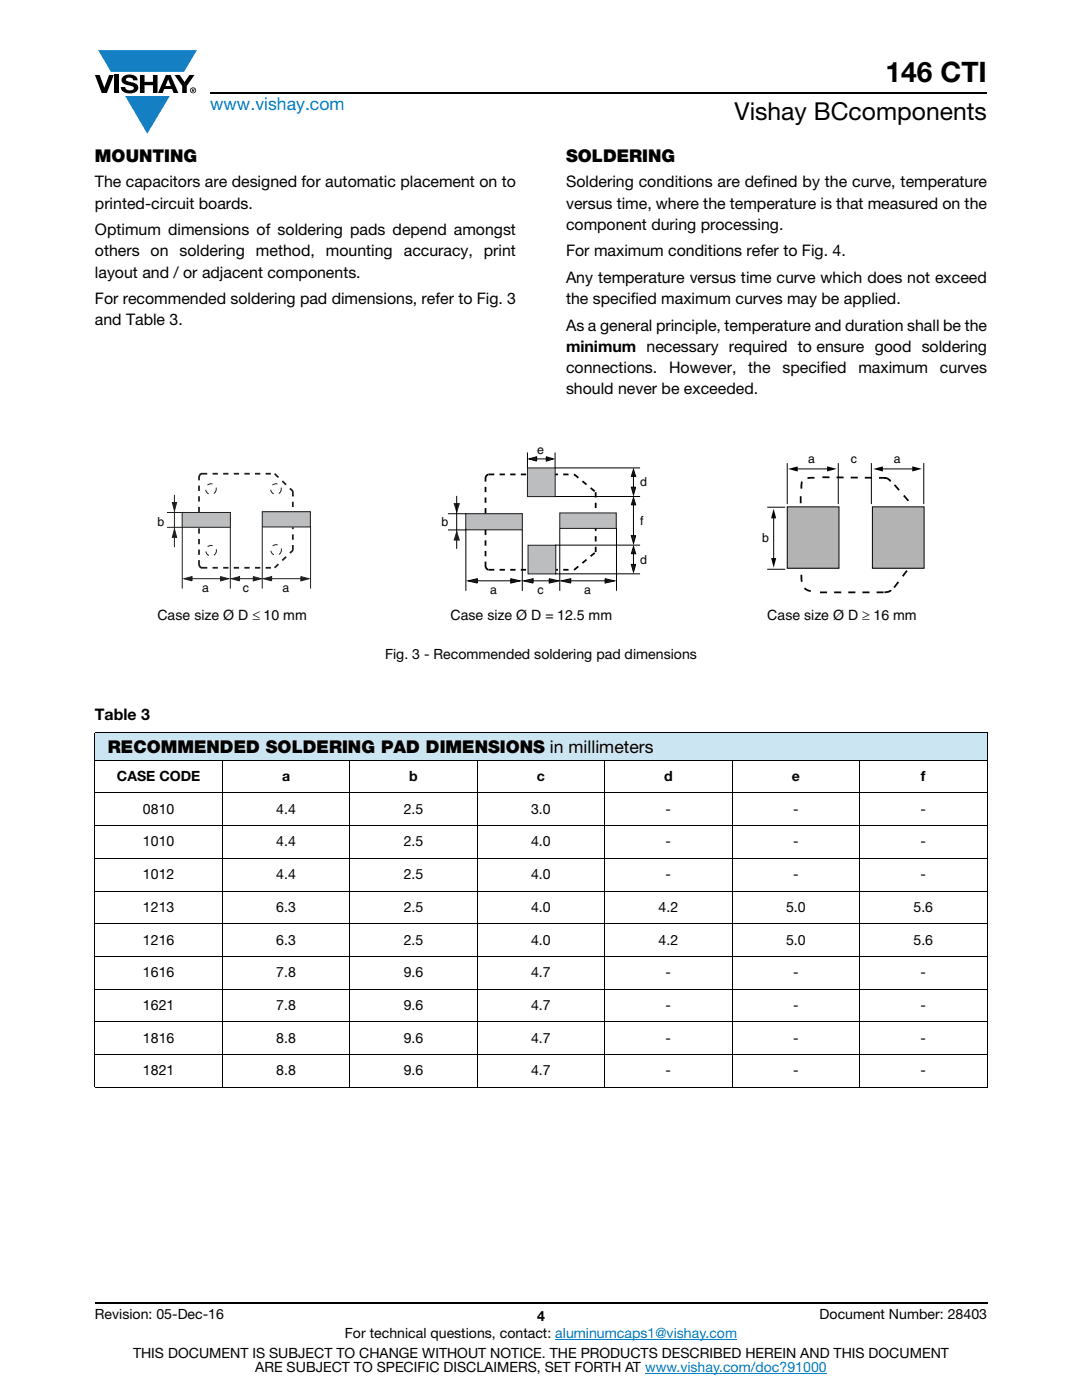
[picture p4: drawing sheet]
<svg xmlns="http://www.w3.org/2000/svg" width="216mm" height="279mm" viewBox="0 0 216 279" stroke-linecap="round" stroke-linejoin="round" font-family="sans-serif">
<g fill="#147fc3">
<path d="M19.6 10h19.7l-2.6 4.3h-1.1h-13.5z"/>
<path d="M25 19.2h8.9l-4.5 7.5z"/>
</g>
<g fill="#000">
<path d="M18.9 15h1l.9 2.5 1-2.5h.9l-1.4 3.6h-1zM22.9 15h.9v3.6h-.9zM24.6 15.3a2.1 2.1 0 0 1 2.8 .3l.1 .4h-.9a.79 .79 0 0 0-.7-.5 .79 .79 0 0 0-.8 .4l.3 .3 1 .2a1.08 1.08 0 0 1 1.2 1 1.08 1.08 0 0 1-1.1 1.2 1.73 1.73 0 0 1-2.4-1.2h.9a.96 .96 0 0 0 .8 .6 .96 .96 0 0 0 .9-.4 1.31 1.31 0 0 0-1.2-.6 1.03 1.03 0 0 1-1.1-.6 1.03 1.03 0 0 1 .2-1.1zM27.9 15h.9v1.3h1.7v-1.3h.9v3.6h-.9v-1.6h-1.7v1.6h-.9zM34.8 15h1.1l.9 1.4 1-1.4h1l-1.5 2.2v1.4h-.9v-1.4z"/>
<path d="M33.6 15.9l.5 1.3h-1.1zM33.1 15l-1.6 3.6h1l.3-.8h1.5l.3 .8h1l-1.6-3.6z"/>
<path d="M38.4 17.8h.2v.2h-.2zM38.3 17.7v.7h.1v-.3l.4 .3-.2-.3 .2-.2-.1-.2z"/>
<path d="M38.1 18a.46 .46 0 0 1 .9 0 .46 .46 0 0 1-.9 0zM37.9 18a.6 .6 0 0 0 1.2 0 .6 .6 0 0 0-1.2 0z"/>
</g>
<path d="M42 18.6h155M18.9 260h178.1" fill="none" stroke="#000" stroke-width=".36"/>
<path d="M110.8 267.3h36.3M128.7 274h36.3" fill="none" stroke="#007ec4" stroke-width=".2"/>
<path d="M18.9 146.2h178.1v5.5h-178.1z" fill="#cce5f3"/>
<g fill="none" stroke="#000" stroke-width=".2">
<path d="M18.9 146.2h178.1M18.9 151.7h178.1M18.9 158.2h178.1M18.9 146.3v70.6M44.4 151.6v65.5M69.8 151.6v65.5M95.2 151.6v65.5M120.7 151.6v65.5M146.1 151.6v65.5M171.5 151.6v65.5M197 146.3v70.6M18.9 164.8h178.1"/>
<path d="M18.9 171.3h178.1M18.9 177.8h178.1M18.9 184.3h178.1M18.9 190.9h178.1M18.9 197.4h178.1M18.9 203.9h178.1M18.9 210.4h178.1M18.9 217h178.1"/>
</g>
<path d="M31.4 88.5h153.1v35.9h-153.1z" fill="#fff"/>
<path d="M52.3 102.1h9.6v3.1h-9.6z" fill="#bcbdbf"/>
<path d="M46 105.2v12.3M52.3 102.1h9.6v3.1h-9.6zM52.3 105.2v12.3" fill="none" stroke="#211e1e" stroke-width=".2"/>
<path d="M36.3 102.3h9.7v2.9h-9.7z" fill="#bcbdbf"/>
<path d="M33.3 102.3h3.1M36.3 102.3h9.7v2.9h-9.7zM36.4 105.2v12.3M62 105.1v12.4" fill="none" stroke="#211e1e" stroke-width=".2"/>
<path d="M34.4 100.3h.8l-.4 1.6z" fill="#211e1e"/>
<path d="M34.8 98.8v10.4M34.4 100.3h.8l-.4 1.6z" fill="none" stroke="#211e1e" stroke-width=".2"/>
<path d="M39.7 95.3a.73 .73 0 0 1 .6-.8M40.3 94.5h14.5M54.8 94.5l3.6 3.5M58.4 98v4.1M39.7 102.2v-6.9M39.7 105.4v7.2M39.7 112.6a.73 .73 0 0 0 .6 .7M40.3 113.3h14.5M54.8 113.3l3.6-3.5M58.4 109.8v-4.6" fill="none" stroke="#211e1e" stroke-width=".35" stroke-dasharray="1.1 1.1" stroke-linecap="butt"/>
<path d="M50.5 115.1l1.6 .4-1.6 .4z" fill="#211e1e"/>
<path d="M50.5 115.1l1.6 .4-1.6 .4z" fill="none" stroke="#211e1e" stroke-width=".2" stroke-dasharray="5.3 1.1" stroke-linecap="butt"/>
<path d="M47 115.5h4.6" fill="none" stroke="#211e1e" stroke-width=".2"/>
<path d="M46.2 115.5l1.6-.4v.8z" fill="#211e1e"/>
<path d="M46.2 115.5l1.6-.4v.8z" fill="none" stroke="#211e1e" stroke-width=".2" stroke-dasharray="5.3 1.1" stroke-linecap="butt"/>
<path d="M60 115.1l1.6 .4-1.6 .4z" fill="#211e1e"/>
<path d="M60 115.1l1.6 .4-1.6 .4z" fill="none" stroke="#211e1e" stroke-width=".2" stroke-dasharray="5.3 1.1" stroke-linecap="butt"/>
<path d="M53.4 115.5h7" fill="none" stroke="#211e1e" stroke-width=".2"/>
<path d="M52.6 115.5l1.6-.4v.8z" fill="#211e1e"/>
<path d="M52.6 115.5l1.6-.4v.8z" fill="none" stroke="#211e1e" stroke-width=".2" stroke-dasharray="5.3 1.1" stroke-linecap="butt"/>
<path d="M44 115.1l1.6 .4-1.6 .4z" fill="#211e1e"/>
<path d="M44 115.1l1.6 .4-1.6 .4z" fill="none" stroke="#211e1e" stroke-width=".2" stroke-dasharray="5.3 1.1" stroke-linecap="butt"/>
<path d="M37.3 115.5h7.3" fill="none" stroke="#211e1e" stroke-width=".2"/>
<path d="M36.7 115.5l1.6-.4v.8z" fill="#211e1e"/>
<path d="M36.7 115.5l1.6-.4v.8z" fill="none" stroke="#211e1e" stroke-width=".2" stroke-dasharray="5.3 1.1" stroke-linecap="butt"/>
<g fill="none" stroke="#211e1e" stroke-width=".2" stroke-dasharray="1.1 1.1" stroke-linecap="butt">
<circle cx="42.1" cy="97.6" r="1.06"/>
<circle cx="55.1" cy="97.6" r="1.06"/>
<circle cx="42.1" cy="109.9" r="1.06"/>
<circle cx="55.1" cy="109.8" r="1.06"/>
</g>
<path d="M33.3 105.2h3.1" fill="none" stroke="#211e1e" stroke-width=".2"/>
<path d="M34.8 105.6l.4 1.6h-.8z" fill="#211e1e"/>
<path d="M34.8 105.6l.4 1.6h-.8z" fill="none" stroke="#211e1e" stroke-width=".2"/>
<path d="M111.7 102.4h11.3v3.1h-11.3z" fill="#bcbdbf"/>
<path d="M111.7 102.4h11.3v3.1h-11.3z" fill="none" stroke="#211e1e" stroke-width=".2"/>
<path d="M104.2 105.5v12.4M111.7 105.5v12.4" fill="none" stroke="#000" stroke-width=".2"/>
<path d="M92.9 102.5h11.3v3.2h-11.3z" fill="#bcbdbf"/>
<path d="M92.9 102.5h11.3v3.2h-11.3z" fill="none" stroke="#211e1e" stroke-width=".2"/>
<path d="M89.4 102.5h3.6M93 105.5v12.4M123 105.4v12.5" fill="none" stroke="#000" stroke-width=".2"/>
<path d="M90.6 100.5h1l-.5 1.6z" fill="#211e1e"/>
<path d="M90.6 100.5h1l-.5 1.6z" fill="none" stroke="#211e1e" stroke-width=".2"/>
<path d="M91.1 99v10.5" fill="none" stroke="#000" stroke-width=".2"/>
<path d="M96.9 95.4a.78 .78 0 0 1 .7-.7M97.6 94.7h17M114.6 94.7l4.3 3.5M118.9 98.2v4.1M96.9 102.5v-7.1M96.9 105.7v7.3M96.9 113a.78 .78 0 0 0 .7 .7M97.6 113.7h17M114.6 113.7l4.3-3.5M118.9 110.2v-4.7" fill="none" stroke="#000" stroke-width=".35" stroke-dasharray="1.1 1.1" stroke-linecap="butt"/>
<path d="M109.6 115.5l1.9 .4-1.9 .5z" fill="#211e1e"/>
<path d="M109.6 115.5l1.9 .4-1.9 .5z" fill="none" stroke="#000" stroke-width=".2" stroke-dasharray="5.3 1.1" stroke-linecap="butt"/>
<path d="M105.8 115.9h4.4" fill="none" stroke="#000" stroke-width=".2"/>
<path d="M104.5 115.9l1.9-.4v.9z" fill="#211e1e"/>
<path d="M104.5 115.9l1.9-.4v.9z" fill="none" stroke="#000" stroke-width=".2" stroke-dasharray="5.3 1.1" stroke-linecap="butt"/>
<path d="M120.7 115.5l1.9 .4-1.9 .5z" fill="#211e1e"/>
<path d="M120.7 115.5l1.9 .4-1.9 .5z" fill="none" stroke="#000" stroke-width=".2" stroke-dasharray="5.3 1.1" stroke-linecap="butt"/>
<path d="M113.4 115.9h7.8" fill="none" stroke="#000" stroke-width=".2"/>
<path d="M112 115.9l1.9-.4v.9z" fill="#211e1e"/>
<path d="M112 115.9l1.9-.4v.9z" fill="none" stroke="#000" stroke-width=".2" stroke-dasharray="5.3 1.1" stroke-linecap="butt"/>
<path d="M101.9 115.5l1.9 .4-1.9 .5z" fill="#211e1e"/>
<path d="M101.9 115.5l1.9 .4-1.9 .5z" fill="none" stroke="#000" stroke-width=".2" stroke-dasharray="5.3 1.1" stroke-linecap="butt"/>
<path d="M94.6 115.9h8.1" fill="none" stroke="#000" stroke-width=".2"/>
<path d="M93.4 115.9l1.8-.4v.9z" fill="#211e1e"/>
<path d="M93.4 115.9l1.8-.4v.9z" fill="none" stroke="#000" stroke-width=".2" stroke-dasharray="5.3 1.1" stroke-linecap="butt"/>
<path d="M89.4 105.8h3.6" fill="none" stroke="#000" stroke-width=".2"/>
<path d="M91.1 106.1l.5 1.7h-1z" fill="#211e1e"/>
<path d="M91.1 106.1l.5 1.7h-1z" fill="none" stroke="#211e1e" stroke-width=".2"/>
<path d="M105.2 93.4h5.6v5.7h-5.6z" fill="#bcbdbf"/>
<path d="M105.2 93.4h5.6v5.7h-5.6z" fill="none" stroke="#211e1e" stroke-width=".2"/>
<path d="M105.4 108.8h5.5v5.7h-5.5z" fill="#bcbdbf"/>
<path d="M105.4 108.8h5.5v5.7h-5.5z" fill="none" stroke="#211e1e" stroke-width=".2"/>
<path d="M109 91.2l1.4 .4-1.4 .4z" fill="#211e1e"/>
<path d="M109 91.2l1.4 .4-1.4 .4z" fill="none" stroke="#000" stroke-width=".2" stroke-dasharray="5.3 1.1" stroke-linecap="butt"/>
<path d="M106.5 91.6h2.9" fill="none" stroke="#000" stroke-width=".2"/>
<path d="M105.5 91.6l1.6-.4v.8z" fill="#211e1e"/>
<path d="M105.2 93.4v-3.1M105.5 91.6l1.6-.4v.8zM110.8 93.4v-3.1" fill="none" stroke="#000" stroke-width=".2" stroke-dasharray="5.3 1.1" stroke-linecap="butt"/>
<path d="M126.4 93.7l.4 1.4h-.8z" fill="#211e1e"/>
<path d="M126.4 93.7l.4 1.4h-.8z" fill="none" stroke="#000" stroke-width=".2" stroke-dasharray="5.3 1.1" stroke-linecap="butt"/>
<path d="M126.4 94.5v3" fill="none" stroke="#000" stroke-width=".2"/>
<path d="M126 97.2h.8l-.4 1.6z" fill="#211e1e"/>
<path d="M126 97.2h.8l-.4 1.6z" fill="none" stroke="#000" stroke-width=".2" stroke-dasharray="5.3 1.1" stroke-linecap="butt"/>
<path d="M126.4 99.3l.4 1.5h-.8z" fill="#211e1e"/>
<path d="M126.4 99.3l.4 1.5h-.8z" fill="none" stroke="#000" stroke-width=".2" stroke-dasharray="5.3 1.1" stroke-linecap="butt"/>
<path d="M126.4 100.3v7" fill="none" stroke="#000" stroke-width=".2"/>
<path d="M126 106.9h.8l-.4 1.5z" fill="#211e1e"/>
<path d="M126 106.9h.8l-.4 1.5z" fill="none" stroke="#000" stroke-width=".2" stroke-dasharray="5.3 1.1" stroke-linecap="butt"/>
<path d="M126.4 109.1l.4 1.4h-.8z" fill="#211e1e"/>
<path d="M126.4 109.1l.4 1.4h-.8z" fill="none" stroke="#000" stroke-width=".2" stroke-dasharray="5.3 1.1" stroke-linecap="butt"/>
<path d="M126.4 110.1v3" fill="none" stroke="#000" stroke-width=".2"/>
<path d="M126 112.6h.8l-.4 1.6z" fill="#211e1e"/>
<path d="M126 112.6h.8l-.4 1.6z" fill="none" stroke="#000" stroke-width=".2" stroke-dasharray="5.3 1.1" stroke-linecap="butt"/>
<path d="M110.8 93.4h16.9M110.8 99.1h16.9M110.8 108.8h16.9M110.8 114.5h16.9" fill="none" stroke="#000" stroke-width=".2"/>
<path d="M157.1 101.2h10.3v12.2h-10.3z" fill="#b3b3b3"/>
<path d="M157.1 101.2h10.3v12.2h-10.3z" fill="none" stroke="#050504" stroke-width=".2"/>
<path d="M174.1 101.2h10.3v12.2h-10.3z" fill="#b3b3b3"/>
<path d="M157.1 92.4v8.2M167.3 92.4v8.2M173.9 92.4v8.2M184.3 92.4v8.2M153.1 101.2h3.6M153.1 113.6h3.6M174.1 101.2h10.3v12.2h-10.3z" fill="none" stroke="#050504" stroke-width=".2"/>
<path d="M159.8 99v2.2M159.9 97.5a1.86 1.86 0 0 1 .6-1.9l.5-.2h1.9M164.1 95.2l12.6 .2M177.7 96.1a1.44 1.44 0 0 0-1.3-.7M178.5 96.8l3.7 4.2M159.9 114.7v.7a2.31 2.31 0 0 0 2.5 2.7M163.6 118.2h13M177.7 117.7a2.91 2.91 0 0 1-2.5 .6M178.4 117.3l2.8-3.8" fill="none" stroke="#050504" stroke-width=".35" stroke-dasharray="1.4 1.4 1.4 1.4" stroke-linecap="butt"/>
<path d="M158.8 93.6h6.6M175.8 93.6h6.6M154.4 103.1v8.6" fill="none" stroke="#000" stroke-width=".2"/>
<path d="M157.3 93.6l1.9-.5v1zM165 93.1l1.9 .5-1.9 .5zM174.3 93.6l1.9-.5v1zM182 93.1l1.9 .5-1.9 .5zM153.9 111.4h1l-.5 1.9zM154.4 101.5l.5 1.9h-1z" fill="#000"/>
<text font-size="5.6" x="176.7" y="16.4">146 CTI</text>
<text font-size="4.9" x="146.6" y="24">Vishay BCcomponents</text>
<text font-size="3.5" fill="#007ec4" x="42" y="21.9">www.vishay.com</text>
<g font-size="3.5">
<text x="18.9" y="32.3">MOUNTING</text>
<text x="112.9" y="32.3">SOLDERING</text>
<text x="21.5" y="150.3">RECOMMENDED SOLDERING PAD DIMENSIONS in millimeters</text>
</g>
<g font-size="3.2">
<text x="18.9" y="37.4">The capacitors are designed for automatic placement on to</text>
<text x="18.9" y="41.6">printed-circuit boards.</text>
<text x="112.9" y="37.4">Soldering conditions are defined by the curve, temperature</text>
<text x="112.9" y="41.6">versus time, where the temperature is that measured on the</text>
<text x="18.9" y="46.9">Optimum dimensions of soldering pads depend amongst</text>
<text x="112.9" y="45.9">component during processing.</text>
<text x="18.9" y="51.2">others on soldering method, mounting accuracy, print</text>
<text x="112.9" y="51.2">For maximum conditions refer to Fig. 4.</text>
<text x="18.9" y="55.4">layout and / or adjacent components.</text>
<text x="112.9" y="56.5">Any temperature versus time curve which does not exceed</text>
<text x="18.9" y="60.7">For recommended soldering pad dimensions, refer to Fig. 3</text>
<text x="18.9" y="64.9">and Table 3.</text>
<text x="112.9" y="60.7">the specified maximum curves may be applied.</text>
<text x="112.9" y="66">As a general principle, temperature and duration shall be the</text>
<text x="112.9" y="70.2">minimum necessary required to ensure good soldering</text>
<text x="112.9" y="74.4">connections.</text>
<text x="133.5" y="74.4">However,</text>
<text x="149.3" y="74.4">the</text>
<text x="156.1" y="74.4">specified</text>
<text x="171.3" y="74.4">maximum</text>
<text x="187.6" y="74.4">curves</text>
<text x="112.9" y="78.7">should never be exceeded.</text>
<text x="18.9" y="143.7">Table 3</text>
</g>
<g font-size="2.8" fill="#050504">
<text x="31.4" y="123.8">Case size Ø D ≤ 10 mm</text>
<text x="89.9" y="123.8">Case size Ø D = 12.5 mm</text>
<text x="153.1" y="123.8">Case size Ø D ≥ 16 mm</text>
</g>
<g font-size="2.8">
<text x="76.8" y="131.5">Fig. 3 - Recommended soldering pad dimensions</text>
<text x="23.3" y="155.9">CASE CODE</text>
<text x="56.3" y="155.9">a</text>
<text x="81.7" y="155.9">b</text>
<text x="107.1" y="155.9">c</text>
<text x="132.5" y="155.9">d</text>
<text x="158" y="155.9">e</text>
<text x="183.8" y="155.9">f</text>
<text x="28.5" y="162.4">0810</text>
<text x="55.1" y="162.4">4.4</text>
<text x="80.6" y="162.4">2.5</text>
<text x="106" y="162.4">3.0</text>
<text x="132.8" y="162.4">-</text>
<text x="158.3" y="162.4">-</text>
<text x="183.7" y="162.4">-</text>
<text x="28.5" y="168.9">1010</text>
<text x="55.1" y="168.9">4.4</text>
<text x="80.6" y="168.9">2.5</text>
<text x="106" y="168.9">4.0</text>
<text x="132.8" y="168.9">-</text>
<text x="158.3" y="168.9">-</text>
<text x="183.7" y="168.9">-</text>
<text x="28.5" y="175.5">1012</text>
<text x="55.1" y="175.5">4.4</text>
<text x="80.6" y="175.5">2.5</text>
<text x="106" y="175.5">4.0</text>
<text x="132.8" y="175.5">-</text>
<text x="158.3" y="175.5">-</text>
<text x="183.7" y="175.5">-</text>
<text x="28.5" y="182">1213</text>
<text x="55.1" y="182">6.3</text>
<text x="80.6" y="182">2.5</text>
<text x="106" y="182">4.0</text>
<text x="131.4" y="182">4.2</text>
<text x="156.8" y="182">5.0</text>
<text x="182.3" y="182">5.6</text>
<text x="28.5" y="188.5">1216</text>
<text x="55.1" y="188.5">6.3</text>
<text x="80.6" y="188.5">2.5</text>
<text x="106" y="188.5">4.0</text>
<text x="131.4" y="188.5">4.2</text>
<text x="156.8" y="188.5">5.0</text>
<text x="182.3" y="188.5">5.6</text>
<text x="28.5" y="195">1616</text>
<text x="55.1" y="195">7.8</text>
<text x="80.6" y="195">9.6</text>
<text x="106" y="195">4.7</text>
<text x="132.8" y="195">-</text>
<text x="158.3" y="195">-</text>
<text x="183.7" y="195">-</text>
<text x="28.5" y="201.6">1621</text>
<text x="55.1" y="201.6">7.8</text>
<text x="80.6" y="201.6">9.6</text>
<text x="106" y="201.6">4.7</text>
<text x="132.8" y="201.6">-</text>
<text x="158.3" y="201.6">-</text>
<text x="183.7" y="201.6">-</text>
<text x="28.5" y="208.1">1816</text>
<text x="55.1" y="208.1">8.8</text>
<text x="80.6" y="208.1">9.6</text>
<text x="106" y="208.1">4.7</text>
<text x="132.8" y="208.1">-</text>
<text x="158.3" y="208.1">-</text>
<text x="183.7" y="208.1">-</text>
<text x="28.5" y="214.6">1821</text>
<text x="55.1" y="214.6">8.8</text>
<text x="80.6" y="214.6">9.6</text>
<text x="106" y="214.6">4.7</text>
<text x="132.8" y="214.6">-</text>
<text x="158.3" y="214.6">-</text>
<text x="183.7" y="214.6">-</text>
<text x="18.9" y="263.3">Revision: 05-Dec-16</text>
<text x="107.2" y="263.6">4</text>
<text x="163.6" y="263.3">Document Number: 28403</text>
<text x="68.8" y="267.1">For technical questions, contact: aluminumcaps1@vishay.com</text>
<text x="26.5" y="271">THIS DOCUMENT IS SUBJECT TO CHANGE WITHOUT NOTICE. THE PRODUCTS DESCRIBED HEREIN AND THIS DOCUMENT</text>
<text x="50.9" y="273.8">ARE SUBJECT TO SPECIFIC DISCLAIMERS, SET FORTH AT www.vishay.com/doc?91000</text>
</g>
<g font-size="2.5" fill="#050504">
<text x="107.2" y="90.6">e</text>
<text x="127.7" y="97">d</text>
<text x="31.4" y="104.9">b</text>
<text x="88.1" y="104.9">b</text>
<text x="127.7" y="104.8">f</text>
<text x="127.7" y="112.5">d</text>
<text x="40.4" y="118.1">a</text>
<text x="48.4" y="118.1">c</text>
<text x="56.4" y="118.1">a</text>
<text x="97.8" y="118.6">a</text>
<text x="107.2" y="118.6">c</text>
<text x="116.6" y="118.6">a</text>
</g>
<g font-size="2.5">
<text x="161.3" y="92.4">a</text>
<text x="169.7" y="92.4">c</text>
<text x="178.3" y="92.4">a</text>
<text x="152.1" y="108.1">b</text>
</g>
</svg>
